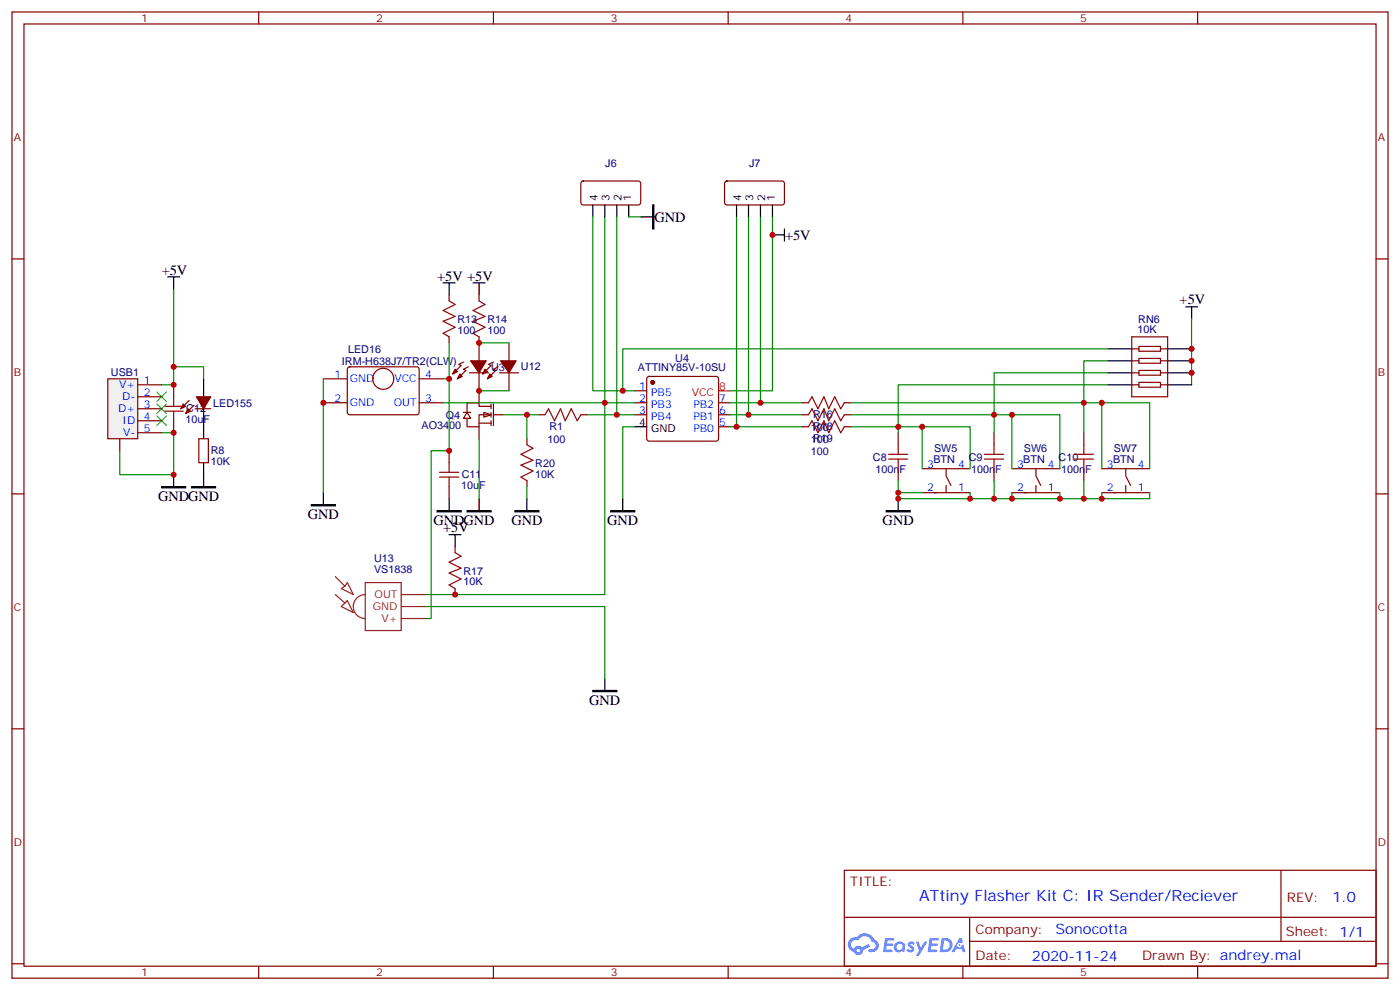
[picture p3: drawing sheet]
<svg xmlns="http://www.w3.org/2000/svg" width="412mm" height="292mm" viewBox="0 0 412 292" stroke-linecap="round" stroke-linejoin="round" font-family="sans-serif">
<g fill="none" stroke="#870000" stroke-width=".35">
<path d="M3.5 3.5h405.4v284.4h-405.4zM7.1 7.1h398.2v277.2h-398.2zM76.2 3.5v3.6M145.3 3.5v3.6M214.5 3.5v3.6M283.6 3.5v3.6M352.8 3.5v3.6M3.5 76.2h3.6M405.3 76.2h3.6M3.5 145.3h3.6M405.3 145.3h3.6M3.5 214.5h3.6"/>
<path d="M405.3 214.5h3.6M248.7 256.1h156.6v28.2h-156.6zM377.3 256.1v20.9M248.7 270h156.5M285.6 277h119.6M285.6 270v14.1M3.5 283.6h3.6M76.2 284.3v3.6M145.3 284.3v3.6M214.5 284.3v3.6M283.6 284.3v3.6M352.8 284.3v3.6"/>
<path d="M405.3 283.6h3.6"/>
</g>
<g fill="#5487ff">
<path d="M267.7 277.3a1.22 1.22 0 0 1 1.7 .3l-.4 .5a.47 .47 0 0 0-.3-.4 .47 .47 0 0 0-.5 .2l.1 .3a1.14 1.14 0 0 1 .8 1.7 1.14 1.14 0 0 1-1.9 0l-.2-.2 .5-.5 .7 .4a.29 .29 0 0 0 .3-.3 .29 .29 0 0 0-.2-.3 1.04 1.04 0 0 1-.6-1.7z"/>
<path d="M260.7 276h2.4l.3 .2-.2 .5-1.8 .1-.1 .8h1.5l.3 .4-.3 .4h-1.6l-.2 1.1h1.7l.2 .3-.2 .3-2.6 .1z"/>
<path d="M273.8 276h2.4l.3 .2-.1 .5-1.8 .1-.2 .8h1.6l.3 .4-.4 .4h-1.6l-.1 1.1h1.7l.2 .3-.2 .3-2.6 .1z"/>
<path d="M282.6 276.1h.7l.3 1.2-.6 .3a.69 .69 0 0 0-1 .3 .69 .69 0 0 0 .4 1 .69 .69 0 0 0 .9-.7l.5-.2 .6 2.2h-.8l-.2-.9h-1.8l-.5 .9h-.8z"/>
<path d="M269.8 277.1h.8l.6 1.8 1.1-1.8h.9l-2.6 4.2h-.8l.9-1.5z"/>
<path d="M277.4 276.1l-.6 4.1h1.3a2.11 2.11 0 0 0 2.5-2.1 2.11 2.11 0 0 0-2.5-2zM278.1 276.8a1.39 1.39 0 0 1 1.7 1.4 1.39 1.39 0 0 1-1.8 1.3h-.3z"/>
<path d="M263.7 277.7a1.54 1.54 0 0 0-.1 2.1 1.54 1.54 0 0 0 2.2 .2l.6 .2 .3-2.3-.2-.2-.4-.1a1.49 1.49 0 0 0-2.4 .1zM264 278.7a.94 .94 0 0 1 1.8 0 .94 .94 0 0 1-1.8 0z"/>
<path d="M250.4 276.4a2.18 2.18 0 0 0 1.1 3.7 1.44 1.44 0 0 0 1.6 1 1.44 1.44 0 0 0 1.2-1.5l2-1-.5-.8-1.9 1a1.47 1.47 0 0 0-2.4 .4 1.39 1.39 0 0 1-.7-1.9 1.39 1.39 0 0 1 2-.5 2.12 2.12 0 0 1 2.2-1.3 2.12 2.12 0 0 1 1.9 1.7 1.14 1.14 0 0 1 1.1 1.4 1.14 1.14 0 0 1-1.7 .8 .43 .43 0 0 0-.5 .3 .43 .43 0 0 0 .4 .5 1.98 1.98 0 0 0 2.5-1.2 1.98 1.98 0 0 0-1.2-2.5 3.1 3.1 0 0 0-5.3-.7l-.9 .1zM252.3 279.7a.55 .55 0 0 1 1.1 0 .55 .55 0 0 1-1.1 0z"/>
<circle cx="282.6" cy="278.1" r=".26"/>
</g>
<g fill="none" stroke="#008700" stroke-width=".35">
<path d="M174.6 63.9v51.1h8.8M178.2 63.9v54.6h8.8M181.7 63.9v58.2M185.2 63.9h3.5M217 63.9v61.7M220.5 63.9v58.2M224 63.9v54.6M227.5 69.1v45.9h-12.3M351 93.8v19.4M215.2 118.5h21.2M250.5 118.5h74.1v19.4M324.6 118.5h14.1v19.4"/>
<path d="M326.3 113.2h-61.7v14.2M326.3 109.7h-33.5v17.7M326.3 106.2h-7v21.2M326.3 102.7h-142.9v12.3h3.6M172.9 122.1h14.1M187 125.6h-3.6v21.2M215.2 122.1h21.2M215.2 125.6h21.2M250.5 125.6h21.1v12.3M250.5 122.1h47.6v15.8M271.6 125.6h14.2v12.3M298.1 122.1h14.1v15.8"/>
<path d="M264.6 141.5v3.5M271.6 145h-7v1.8h33.5v-1.8M285.8 145v1.8M292.8 141.5v5.3M312.2 145v1.8M319.3 141.5v5.3M324.6 145v1.8h-26.5M338.7 145v1.8h-14.1"/>
</g>
<circle cx="192.3" cy="112.5" r=".53" fill="#870000" stroke="#870000" stroke-width=".35"/>
<g fill="none" stroke="#870000" stroke-width=".35">
<path d="M171.3 53.5l.5-.2h16.5l.4 .7v5.9l-.7 .4h-16.5l-.4-.7v-5.6zM213.7 53.5l.4-.2h16.5l.5 .7-.1 5.9-.6 .4h-16.5l-.5-.7v-5.6zM187 115h3.5M187 118.5h3.5M190.7 111l.5-.2h19.8l.5 .2 .2 .5v17.6l-.3 .5-.4 .2h-19.8l-.5-.2-.2-.5v-17.6zM211.7 118.5h3.5M187 122.1h3.5M211.7 122.1h3.5M211.7 125.6h3.5M264.6 127.4v3.5M264.6 137.9v3.6M271.6 137.9h14.2"/>
<path d="M278.7 137.9v2.2l1.4 2.8M292.8 127.4v3.5M292.8 137.9v3.6M298.1 137.9h14.1M305.2 137.9v2.2l1.4 2.8M319.3 127.4v3.5M319.3 137.9v3.6M324.6 137.9h14.1M331.6 137.9v2.2l1.4 2.8M271.6 145h14.2M278.7 142.9v2.1M298.1 145h14.1"/>
<path d="M305.2 142.9v2.1M324.6 145h14.1M331.6 142.9v2.1"/>
</g>
<g fill="none" stroke="#000" stroke-width=".35">
<path d="M174.6 60.3v3.6M178.2 60.3v3.6M181.7 60.3v3.6M185.2 60.3v3.6M188.7 63.9h3.6M217 60.3v3.6M220.5 60.3v3.6M224 60.3v3.6M227.5 60.3v3.6M227.5 69.1h3.6M231.1 67.4v3.5M349.2 90.3h3.6"/>
<path d="M351 90.3v3.5M187 125.6h3.5M183.4 146.8v3.5M264.6 146.8v3.5"/>
</g>
<path d="M211.7 115h3.5" fill="none" stroke="#f00" stroke-width=".35"/>
<path d="M192.3 60.3h.3v7.1h-.3zM179.9 150.3h7.1v.3h-7.1zM261.1 150.3h7v.3h-7z" fill="#000" stroke="#000" stroke-width=".35"/>
<path d="M261.8 135.1h5.6M261.8 133.7h5.6M264.6 130.9v2.8M264.6 135.1v2.8M290 135.1h5.6M290 133.7h5.6M292.8 130.9v2.8M292.8 135.1v2.8M316.4 135.1h5.7M316.4 133.7h5.7M319.3 130.9v2.8M319.3 135.1v2.8" fill="none" stroke="#a10000" stroke-width=".35"/>
<path d="M142.5 121.4l2.1 .7-2.1 .7z" fill="#fff" stroke="#870000" stroke-width=".35"/>
<g fill="none" stroke="#870000" stroke-width=".35">
<path d="M132.3 86.8v1.7M132.3 99.1v1.8M141.1 86.8v1.7M141.1 99.1v7.1M333.4 99.1h10.6v17.7h-10.6zM51.2 113.2v3.6M95.2 111.5h7.1M95.2 118.5h7.1M102.5 108.2l.5-.3 20 .1 .5 .7-.1 12.9-.6 .5-20.1-.1-.4-.6v-12.7zM123.5 111.5h7M123.5 118.5h7M136.5 106.5l-1.4 .7 .7 .4-2.5 2.5"/>
<path d="M137.9 107.9l-1.4 .8 .7 .3-2.4 2.5M138.3 109.7h5.6M141.1 109.7v8.8M144.6 119.6h-3.5v-1.1h-3.5v2.9M144.6 118.9v1.4M145.3 118.9v6.3M236.4 118.5h1.7M248.7 118.5h1.8M333.4 109.7h2.1M333.4 102.7h2.1M333.4 113.2h2.1M333.4 106.2h2.1"/>
<path d="M335.5 112.5h6.3v1.4h-6.3zM335.5 109h6.3v1.4h-6.3zM335.5 105.5h6.3v1.4h-6.3zM335.5 102h6.3v1.4h-6.3zM341.8 109.7h2.2M341.8 102.7h2.2M341.8 113.2h2.2M341.8 106.2h2.2M51.2 123.8v3.6M58.6 129.1h2.8v7.1h-2.8zM132.3 132.6v3.6M136.5 121.4h2.1"/>
<path d="M137.6 121.4l1 1.7h-2.1zM141.1 124.5h3.5M141.1 125.6v3.5M144.6 122.1h-3.5v3.5h-3.5v-2.5M144.6 121.4v1.4M144.6 123.8v1.4M145.3 122.1h2.9M155.2 129.1v1.8M236.4 122.1h1.7M236.4 125.6h1.7M248.7 122.1h1.8M248.7 125.6h1.8"/>
<path d="M132.3 143.2v3.6M155.2 141.5v1.7"/>
<circle cx="112.9" cy="111.5" r="3.1"/>
</g>
<path d="M91.7 148.5h7.1v.4h-7.1zM128.8 150.3h7v.3h-7zM137.6 150.3h7v.3h-7zM151.7 150.3h7v.3h-7z" fill="#000" stroke="#000" stroke-width=".35"/>
<g fill="none" stroke="#000" stroke-width=".35">
<path d="M130.5 83.3h3.6M132.3 83.3v3.5M139.3 83.3h3.6M141.1 83.3v3.5M326.3 113.2h7.1M326.3 109.7h7.1M326.3 106.2h7.1M326.3 102.7h7.1M344 113.2h7M344 109.7h7M344 106.2h7M344 102.7h7"/>
<path d="M60 125.6v3.5M60 136.2v3.5M95.2 145v3.5M132.3 146.8v3.5M141.1 146.8v3.5M155.2 146.8v3.5"/>
</g>
<path d="M51.2 85v28.2h-3.6M95.2 111.5v33.5M130.5 118.5h47.7M132.3 100.9v31.7h-5.3v49.4h-1.8M47.6 127.4h3.6v12.3h-15.9v-7.1M141.1 129.1v17.7M148.2 122.1h10.5M155.2 122.1v7M155.2 143.2v3.6" fill="none" stroke="#008700" stroke-width=".35"/>
<g fill="none" stroke="#a10000" stroke-width=".35">
<path d="M132.3 88.5l1.8 1.1-3.6 1.8 3.6 1.7-3.6 1.4 3.6 1.8-3.6 1.8 1.8 1M141.1 88.5l1.8 1.1-3.6 1.8 3.6 1.7-3.6 1.4 3.6 1.8-3.6 1.8 1.8 1M48.3 119.6h5.7M51.2 116.8v2.8M238.1 118.5l1.1-1.7 1.7 3.5 1.8-3.5 1.4 3.5 1.8-3.5 1.7 3.5 1.1-1.8M48.3 121h5.7M51.2 121v2.8M129.5 139h5.6M132.3 136.2v2.8M155.2 130.9l1.8 1-3.5 1.8 3.5 1.8-3.5 1.4 3.5 1.7-3.5 1.8 1.7 1.1M238.1 122.1l1.1-1.8 1.7 3.5 1.8-3.5 1.4 3.5 1.8-3.5 1.7 3.5 1.1-1.7M238.1 125.6l1.1-1.8 1.7 3.6 1.8-3.6 1.4 3.6 1.8-3.6 1.7 3.6 1.1-1.8"/>
<path d="M129.5 140.4h5.6M132.3 140.4v2.8"/>
</g>
<g fill="#870000" stroke="#870000" stroke-width=".35">
<path d="M135.5 110.1l.7 .7-1.4 .7z"/>
<path d="M134.1 108.7l.7 .7-1.5 .7z"/>
<path d="M138.6 106.2h4.6l-2.1 3.5z"/>
</g>
<path d="M46.2 118.9l2.8 2.8M46.2 115.4l2.8 2.8M49 118.9l-2.8 2.8M49 115.4l-2.8 2.8M46.2 122.4l2.8 2.8M49 122.4l-2.8 2.8" fill="none" stroke="#3c3" stroke-width=".35"/>
<path d="M31.7 111.5h8.9v17.6h-8.9z" fill="#f0f0f0" stroke="#870000" stroke-width=".35"/>
<g fill="none" stroke="#870000" stroke-width=".35">
<path d="M40.6 113.2h7M40.6 116.8h7M55.7 117.8l-2.4 2.5M57.1 119.2l-2.4 2.5M145.3 106.5l-1.4 .7 .7 .4-2.4 2.5M146.8 107.9l-1.5 .8 .7 .3-2.4 2.5M147.1 109.7h5.7M149.9 100.9v5.3M149.9 109.7v5.3M35.3 129.1v3.5M40.6 120.3h7M40.6 123.8h7"/>
<path d="M40.6 127.4h7M57.5 120.3h4.6M158.7 122.1h1.8M171.1 122.1h1.8M134.1 160.9v1.7M134.1 173.2v1.8"/>
</g>
<path d="M49.4 81.5h3.5M51.2 81.5v3.5M60 111.5v5.3M51.2 139.7v3.5M60 120.3v5.3M60 139.7v3.5M132.3 157.3h3.5M134.1 157.3v3.6M178.2 199.7v3.5" fill="none" stroke="#000" stroke-width=".35"/>
<g fill="#870000" stroke="#870000" stroke-width=".35">
<path d="M57.9 116.8h4.2l-2.1 3.5z"/>
<path d="M55.4 120.3l.7 .7-1.4 .7z"/>
<path d="M54 118.9l.7 .7-1.4 .7z"/>
<path d="M147.5 106.2h4.5l-2.1 3.5z"/>
<path d="M142.9 108.7l.7 .7-1.4 .7z"/>
<path d="M144.3 110.1l.7 .7-1.4 .7z"/>
</g>
<path d="M47.6 143.2h7.1v.4h-7.1zM56.4 143.2h7.1v.4h-7.1zM174.6 203.2h7.1v.4h-7.1z" fill="#000" stroke="#000" stroke-width=".35"/>
<path d="M227.5 63.9v5.2M51.2 107.9h8.8v3.6M130.5 111.5h1.8M141.1 100.9h8.8M141.1 115h8.8M178.2 118.5v56.5h-53M125.2 178.5h53v21.2" fill="none" stroke="#008700" stroke-width=".35"/>
<path d="M160.5 122.1l1.1-1.8 1.7 3.5 1.8-3.5 1.4 3.5 1.8-3.5 1.7 3.5 1.1-1.7M134.1 162.6l1.7 1.1-3.5 1.8 3.5 1.7-3.5 1.4 3.5 1.8-3.5 1.8 1.8 1" fill="none" stroke="#a10000" stroke-width=".35"/>
<path d="M98.8 169.7l2.8 2.8M98.8 175l2.8 2.4M102.3 176.7l1.8 3.6-3.6-1.8zM102.3 171.4l1.8 3.6-3.6-1.8 1.1-.7zM107.6 175a3.5 3.5 0 0 0-3.5 3.5 3.5 3.5 0 0 0 3.5 3.5M107.6 171.4h10.6v14.2h-10.6zM118.2 178.5h7M118.2 175h7M118.2 182h7" fill="none" stroke="#8c2424" stroke-width=".35"/>
<g fill="#c00">
<circle cx="298.1" cy="146.8" r=".88"/>
<circle cx="324.6" cy="146.8" r=".88"/>
<circle cx="312.2" cy="146.8" r=".88"/>
<circle cx="285.8" cy="146.8" r=".88"/>
<circle cx="271.6" cy="125.6" r=".88"/>
<circle cx="298.1" cy="122.1" r=".88"/>
<circle cx="324.6" cy="118.5" r=".88"/>
<circle cx="319.3" cy="146.8" r=".88"/>
<circle cx="292.8" cy="146.8" r=".88"/>
<circle cx="292.8" cy="122.1" r=".88"/>
<circle cx="319.3" cy="118.5" r=".88"/>
<circle cx="264.6" cy="146.8" r=".88"/>
<circle cx="264.6" cy="125.6" r=".88"/>
<circle cx="264.6" cy="145" r=".88"/>
<circle cx="181.7" cy="122.1" r=".88"/>
<circle cx="183.4" cy="115" r=".88"/>
<circle cx="224" cy="118.5" r=".88"/>
<circle cx="220.5" cy="122.1" r=".88"/>
<circle cx="217" cy="125.6" r=".88"/>
<circle cx="155.2" cy="122.1" r=".88"/>
<circle cx="95.3" cy="118.5" r=".88"/>
<circle cx="178.2" cy="118.5" r=".88"/>
<circle cx="351" cy="109.7" r=".88"/>
<circle cx="351" cy="106.2" r=".88"/>
<circle cx="351" cy="102.7" r=".88"/>
<circle cx="51.2" cy="139.7" r=".88"/>
<circle cx="51.2" cy="107.9" r=".88"/>
<circle cx="51.2" cy="127.4" r=".88"/>
<circle cx="51.2" cy="113.2" r=".88"/>
<circle cx="227.5" cy="69.1" r=".88"/>
<circle cx="141.1" cy="100.9" r=".88"/>
<circle cx="141.1" cy="115" r=".88"/>
<circle cx="132.3" cy="111.5" r=".88"/>
<circle cx="132.3" cy="132.6" r=".88"/>
<circle cx="134.1" cy="175" r=".88"/>
</g>
<text font-size="4.6" fill="#00f" x="270.8" y="265.1">ATtiny Flasher Kit C: IR Sender/Reciever</text>
<g font-size="4.2">
<text x="192.8" y="65.3">GND</text>
<text x="231.2" y="70.6">+5V</text>
<text x="47.6" y="80.8">+5V</text>
<text x="128.8" y="82.5">+5V +5V</text>
<text x="347.5" y="89.6">+5V</text>
<text x="46.6" y="147.5">GNDGND</text>
<text x="90.7" y="152.8">GND</text>
<text x="127.7" y="154.5">GNDGND</text>
<text x="150.6" y="154.5">GND</text>
<text x="178.9" y="154.5">GND</text>
<text x="260" y="154.5">GND</text>
<text x="130.5" y="156.6">+5V</text>
<text x="173.6" y="207.4">GND</text>
</g>
<g font-size="4.2" fill="#00f">
<text x="392.5" y="265.4">1.0</text>
<text x="310.9" y="274.9">Sonocotta</text>
<text x="304" y="282.7">2020-11-24</text>
</g>
<g font-size="3.9" fill="#800">
<text x="250.5" y="260.7">TITLE:</text>
<text x="379.1" y="265.4">REV:</text>
<text x="287.4" y="274.9">Company:</text>
<text x="378.7" y="275.5">Sheet: 1/1</text>
<text x="287.4" y="282.6">Date:</text>
<text x="336.4" y="282.7">Drawn By: andrey.mal</text>
</g>
<g font-size="3.2" fill="#800">
<text x="41.6" y="6.5">1</text>
<text x="110.8" y="6.5">2</text>
<text x="179.9" y="6.5">3</text>
<text x="249.1" y="6.5">4</text>
<text x="318.2" y="6.5">5</text>
<text x="4.1" y="41.6">A</text>
<text x="405.9" y="41.6">A</text>
<text x="4.1" y="110.8">B</text>
<text x="405.9" y="110.8">B</text>
<text x="4.1" y="179.9">C</text>
<text x="405.9" y="179.9">C</text>
<text x="4.1" y="249.1">D</text>
<text x="405.9" y="249.1">D</text>
<text x="41.6" y="287.3">1</text>
<text x="110.8" y="287.3">2</text>
<text x="179.9" y="287.3">3</text>
<text x="249.1" y="287.3">4</text>
<text x="318.2" y="287.3">5</text>
</g>
<g font-size="3.2" fill="#000080">
<text x="178.3" y="49.1">J6</text>
<text x="220.6" y="49.1">J7</text>
<text x="134.8" y="94.9">R13</text>
<text x="143.6" y="94.9">R14</text>
<text x="335.3" y="95">RN6</text>
<text x="134.8" y="98.2">100</text>
<text x="143.6" y="98.2">100</text>
<text x="335" y="98.1">10K</text>
<text x="100.7" y="107.4">IRM-H638J7/TR2(CLW)</text>
<text x="102.5" y="103.8">LED16</text>
<text x="198.9" y="106.5">U4</text>
<text x="32.7" y="110.8">USB1</text>
<text x="144.6" y="109.1">U3</text>
<text x="153.5" y="109">U12</text>
<text x="187.9" y="109.2">ATTINY85V-10SU</text>
<text x="62.8" y="119.7">LED155</text>
<text x="54.7" y="124.6">10uF</text>
<text x="54.9" y="121.4">C12</text>
<text x="131.3" y="123.3">Q4</text>
<text x="239.5" y="123.1">R16</text>
<text x="124.2" y="126.4">AO3400</text>
<text x="161.3" y="130.3">100</text>
<text x="161.9" y="126.7">R1</text>
<text x="238.9" y="126.7">100</text>
<text x="238.9" y="130.3">100</text>
<text x="239.5" y="126.7">R18</text>
<text x="239.5" y="130.2">R19</text>
<text x="62.1" y="137">10K</text>
<text x="62.1" y="133.7">R8</text>
<text x="157.7" y="137.3">R20</text>
<text x="238.9" y="133.8">100</text>
<text x="257.2" y="135.6">C8</text>
<text x="275" y="136.2">BTN</text>
<text x="275.2" y="132.9">SW5</text>
<text x="285.4" y="135.6">C9</text>
<text x="301.4" y="136.2">BTN</text>
<text x="301.6" y="132.9">SW6</text>
<text x="311.8" y="135.6">C10</text>
<text x="327.9" y="136.2">BTN</text>
<text x="328.1" y="132.9">SW7</text>
<text x="136" y="140.8">C11</text>
<text x="157.7" y="140.5">10K</text>
<text x="257.9" y="139.1">100nF</text>
<text x="286.1" y="139.1">100nF</text>
<text x="312.6" y="139.1">100nF</text>
<text x="135.8" y="144">10uF</text>
<text x="110.2" y="165.4">U13</text>
<text x="110.2" y="168.6">VS1838</text>
<text x="136.5" y="172.3">10K</text>
<text x="136.5" y="169.1">R17</text>
</g>
<g font-size="3.2">
<text x="176" y="59" transform="rotate(-90 176 59)">4</text>
<text x="179.6" y="59" transform="rotate(-90 179.6 59)">3</text>
<text x="183.1" y="59" transform="rotate(-90 183.1 59)">2</text>
<text x="185.9" y="59" transform="rotate(-90 185.9 59)">1</text>
<text x="218.4" y="59" transform="rotate(-90 218.4 59)">4</text>
<text x="221.9" y="59" transform="rotate(-90 221.9 59)">3</text>
<text x="225.4" y="59" transform="rotate(-90 225.4 59)">2</text>
<text x="228.2" y="59" transform="rotate(-90 228.2 59)">1</text>
<text x="188.3" y="125.2">4</text>
<text x="191.8" y="127">GND</text>
</g>
<g font-size="3.2" fill="#00f">
<text x="42.3" y="112.9">1</text>
<text x="98.5" y="111.1">1</text>
<text x="103" y="112.5">GND</text>
<text x="116.2" y="112.5">VCC</text>
<text x="125.2" y="111.1">4</text>
<text x="35.1" y="114.3">V+</text>
<text x="36" y="117.8">D-</text>
<text x="42.3" y="116.4">2</text>
<text x="42.3" y="119.9">3</text>
<text x="98.5" y="118.2">2</text>
<text x="103" y="119.6">GND</text>
<text x="116" y="119.6">OUT</text>
<text x="125.2" y="118.2">3</text>
<text x="188.3" y="114.7">1</text>
<text x="188.3" y="118.2">2</text>
<text x="191.8" y="116.4">PB5</text>
<text x="191.8" y="119.9">PB3</text>
<text x="204.3" y="119.9">PB2</text>
<text x="211.8" y="118.2">7</text>
<text x="34.8" y="121.4">D+</text>
<text x="36.1" y="124.9">ID</text>
<text x="42.3" y="123.5">4</text>
<text x="188.3" y="121.7">3</text>
<text x="191.8" y="123.5">PB4</text>
<text x="204.3" y="123.5">PB1</text>
<text x="211.8" y="125.2">5</text>
<text x="211.8" y="121.7">6</text>
<text x="36.3" y="128.4">V-</text>
<text x="42.3" y="127">5</text>
<text x="204.3" y="127">PB0</text>
<text x="273.1" y="137.6">3</text>
<text x="282.2" y="137.6">4</text>
<text x="299.6" y="137.6">3</text>
<text x="308.7" y="137.6">4</text>
<text x="326.1" y="137.6">3</text>
<text x="335.1" y="137.6">4</text>
<text x="273.1" y="144.6">2</text>
<text x="282.2" y="144.6">1</text>
<text x="299.6" y="144.6">2</text>
<text x="308.7" y="144.6">1</text>
<text x="326.1" y="144.6">2</text>
<text x="335.1" y="144.6">1</text>
</g>
<g font-size="3.2" fill="#f00">
<text x="203.8" y="116.4">VCC</text>
<text x="211.8" y="114.7">8</text>
</g>
<g font-size="3.2" fill="#8d2323">
<text x="109.8" y="179.6">GND</text>
<text x="110.3" y="176">OUT</text>
<text x="112.4" y="183.1">V+</text>
</g>
</svg>
